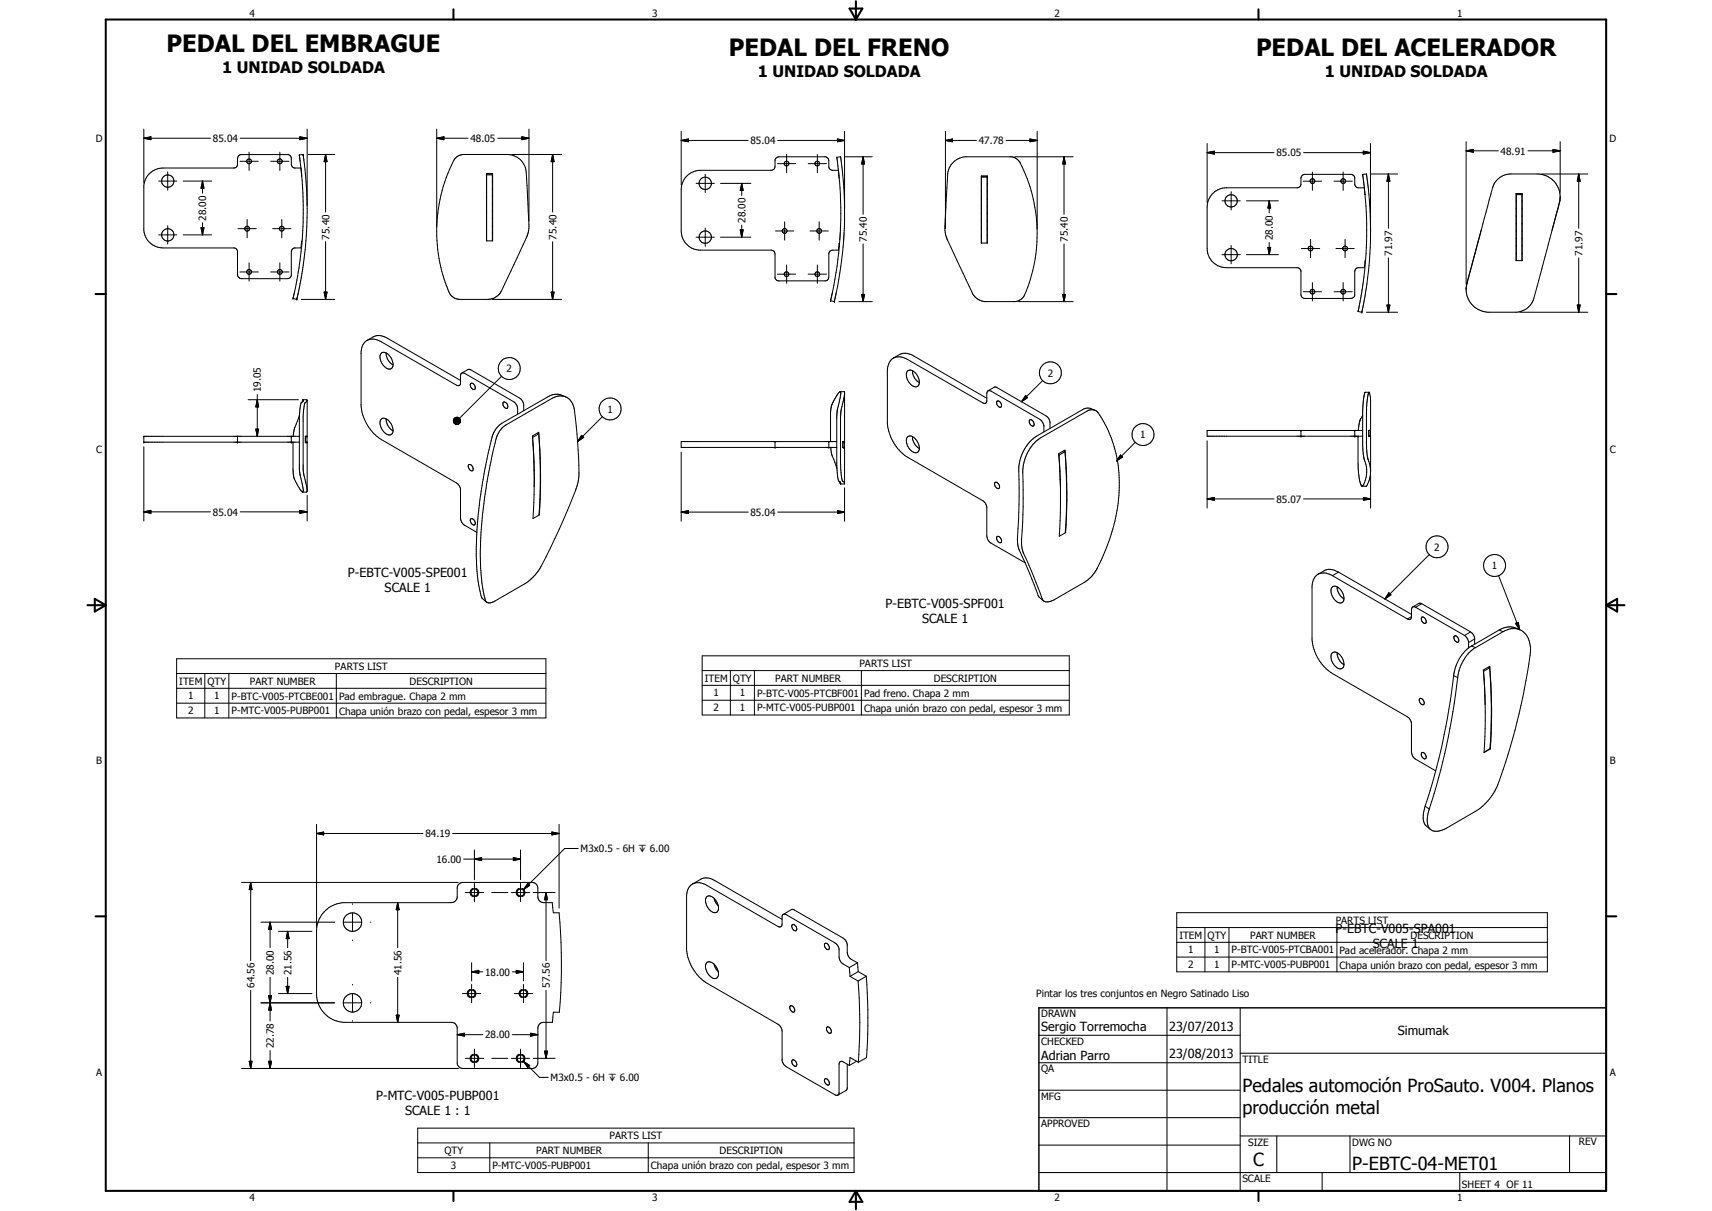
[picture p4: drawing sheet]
<svg xmlns="http://www.w3.org/2000/svg" width="594mm" height="420mm" viewBox="0 0 594 420" stroke-linecap="round" stroke-linejoin="round" font-family="sans-serif">
<g fill="none" stroke="#000" stroke-width=".35">
<path d="M49.9 48l2.5-.5v1zM49.9 44.8v18.6M49.9 48h23.2M58.2 59.6v6.4M83.3 56h6.3M83.3 48h23.3M86.4 52.8v6.3M93.9 56h6.4M97.1 52.8v6.3M103.9 53.8l1.3-.2 .1 .8a139.6 139.6 0 0 1 1.3 19.5 139.4 139.4 0 0 1-1.4 18.1l-2.2 11.9-1.3-.4 .2-1a134.1 134.1 0 0 0 3-19.6 136.4 136.4 0 0 0-.9-27.9zM104 47.5l2.6 .5-2.6 .5zM105.2 53.9v.1"/>
<path d="M106.6 44.8v26.6M106.8 53.6h9.4M113 53.6l.5 2.5h-1zM113 53.6v20M151.5 48l2.5-.5v1zM151.5 44.8v37a46.4 46.4 0 0 0 5 20.7 4.3 4.3 0 0 0 3 1.4h9.7a5.6 5.6 0 0 0 4.9-3.1l9.2-19.9 .3-3.1-1-17.9a6.6 6.6 0 0 0-6.6-6.3h-15.3l-1.4 .4-1.3 .9a51.1 51.1 0 0 0-6.5 23.8M151.5 48h10.9M172.7 48h10.9M177.6 53.6h17.3M181.1 47.5l2.5 .5-2.5 .5zM183.6 44.8v31.9M191.8 53.6l.5 2.5h-1z"/>
<path d="M191.8 53.6v20M236.4 48.7l2.5-.5v1zM236.4 45.6v18.6M236.4 48.7h23.2M269.8 56.8h6.3M269.9 48.7h23.2M273 53.6v6.3M280.5 56.8h6.3M283.6 53.6v6.3M290.4 54.6l1.3-.2 .1 .7a134.2 134.2 0 0 1 1.3 16.7M290.4 54.6v.1M290.6 48.2l2.5 .5-2.5 .5z"/>
<path d="M293.1 45.6v30.7l-.3 5.7a126.2 126.2 0 0 1-2.8 20.4l-.5 2.2-1.3-.2 .6-2.8a144.9 144.9 0 0 0 2.7-18.9l.1-2.8a143.1 143.1 0 0 0-.6-20.3l-.6-5M293.3 54.4h9.4M299.5 54.4l.5 2.5h-1zM299.5 54.4v20M328.1 48.7l2.4-.5v1zM328.1 48.7h10.7M328.1 45.6v33.8M330.9 56.2l1.5-1.1 2.4-.7h16.2l1.2 .3 1.2 1a52.6 52.6 0 0 1 1.6 47.4 3.9 3.9 0 0 1-2.8 1.5h-10.3a5.3 5.3 0 0 1-4.5-3l-8.8-18.6-.6-2.3-.1-2.2 1-18.4 .5-1.8zM349.1 48.7h10.8M352.1 54.4h20.3M357.4 48.2l2.5 .5-2.5 .5zM359.9 45.6v33.8"/>
<path d="M369.2 54.4l.5 2.5h-.9zM369.2 54.4v20M418.9 53l2.5-.5v1zM418.9 49.8v20.4M418.9 53h23.2M452.4 53h23.2M455.4 59.7v6.3M466.1 59.7v6.3M473.1 52.5l2.5 .5-2.5 .5zM475.6 49.8v30.4M508.8 52.3l2.5-.4v.9zM508.8 49.1v49.5"/>
<path d="M508.8 52.3h11.1M530.2 52.3h11.2M538.9 51.9l2.5 .4-2.5 .5zM541.4 49.1v17.6M55 62.8h6.4M58.2 78.3v6.4M63.5 62.8h9.9M69.8 79h1l-.5 2.5zM70.3 62.8l.5 2.5h-1zM70.3 62.8v4.2M70.3 77.3v4.2M82.6 79.3h6.3"/>
<path d="M85.8 76.2v6.3M94.6 79.3h6.4M97.8 76.2v6.3M104.7 60.7l-.3-2.4h-2.3l-.6-.4-.4-.9-.1-2.5-1-.9h-16.5l-.7 .4-.3 .7-.2 2.8-.9 .8h-24.8a6.7 6.7 0 0 0-6.7 6v15.7a6.7 6.7 0 0 0 6.7 6l25 .1 .8 1v8.2a1.46 1.46 0 0 0 1.4 1.4h16l.7-.3 .6-.8 .1-8.8 .9-.8h2.3l.4-2.3M168.8 60.2h2.1v23.4h-2.1zM168.8 60.4h2.1M168.9 60.7h2M170.9 60.4v23.2M241.5 63.6h6.4M244.7 60.5v6.3M244.7 79.1v6.4M250 63.6h10.6"/>
<path d="M256.9 79.8h1l-.5 2.5zM257.4 63.6l.5 2.5h-1zM257.4 63.6v4.2M257.4 78.1v4.2M272.3 77v6.3M284.3 77v6.3M291.2 61.5l-.2-2.4h-2.3l-.9-.6-.2-.5v-2.2a1.37 1.37 0 0 0-1.3-1.4h-16.3l-.7 .4-.4 .7-.2 3-1.1 .6h-25.2a6.8 6.8 0 0 0-6 6.7v14.3a6.7 6.7 0 0 0 6 6.7h25.5l.7 .4 .3 .9v8.3l.6 .8 .5 .3h16.5l.7-.4 .4-1 .1-8.5 .3-.4 .7-.4h2.3l.3-2.3M340.5 61h2.1v23.3h-2.1zM340.5 61.2h2.1M340.6 61.5h2M340.6 61.2v23.1M424 69.7h6.4"/>
<path d="M427.2 66.5v6.4M432.5 69.7h11.1M440.4 69.7l.5 2.5h-.9zM440.4 69.7v4.2M452.2 62.9h6.4M462.9 62.9h6.4M472.9 60.5l1.3-.1 .3 2.2a134.3 134.3 0 0 1-.3 36.6l-1.6 9.1-1.4-.2 .8-3.8a132.6 132.6 0 0 0 1.3-40.1zM473.7 67.5l-.3-2.3h-2.2l-.7-.4-.4-1-.1-2.5-.3-.4-1-.4h-16.2l-.7 .4-.3 .7-.2 2.7-1 .9h-24.7a6.7 6.7 0 0 0-6.7 6.6v14.4a6.6 6.6 0 0 0 6.7 6.7h24.7l.8 .4 .3 .6v8.3l.4 1 .4 .2 16.5 .1 1-.3 .4-.7v-8.3l.2-.7 .9-.6h2.2l.4-2.3M473.7 67.5h.1M474.2 60.5h.1M475.7 60.4h9.3M481.8 60.4l.5 2.5h-1z"/>
<path d="M481.8 60.4v18.8M514 79.9l-5 18.3-.2 2M526.1 67.1h2.1v23.3h-2.1zM526.1 67.3h2.1M526.2 67.5h1.9M535 60.4h16M539.2 77.6l-.6 2.3M541.2 70l-5.6 21.1a100.7 100.7 0 0 1-4.1 14.2 7.1 7.1 0 0 1-5.1 3h-10.1a8 8 0 0 1-7.5-8.1M541.2 70l-1.4 5.2M541.3 69.5a8 8 0 0 0-7.4-9.1h-10.1a6.6 6.6 0 0 0-5.9 4.9l-8.9 33-.2 1.9M541.3 69.5l-.1 .5M541.4 68.5l-.1 1"/>
<path d="M547.8 60.4l.5 2.5h-1zM547.8 60.4v18.8M55 81.5h6.4M63.5 81.5h9.9M83.3 94.4h6.3M86.4 91.2v6.3M93.9 94.4h6.4M97.1 91.2v6.3M113 83.9v20M168.8 83.4h.1M170.9 83.4h.1M191.8 83.9v20"/>
<path d="M241.5 82.3h6.4M250 82.3h10.6M269.1 80.1h6.4M269.8 95.1h6.3M273 91.9v6.4M280.5 95.1h6.3M281.1 80.1h6.3M283.6 91.9v6.4M299.5 84.7v19.9M340.5 84.2h.1M342.6 84.2h.1M369.2 84.7v19.9"/>
<path d="M424 88.3h6.4M427.2 85.2v6.3M432.5 88.3h11.1M440 85.9h.9l-.5 2.4zM440.4 84.2v4.1M451.6 86.2h6.4M454.8 83.1v6.3M455.4 98v6.4M463.6 86.2h6.3M466.1 98v6.4M466.8 83.1v6.3M481.8 89.5v18.8"/>
<path d="M526.1 90.3h.1M528.1 90.3h.1M547.8 89.5v18.8M101.8 103.3l-.1 .1M104.6 103.9h11.6M112.5 101.3h1l-.5 2.6zM127.4 118.1a7.2 7.2 0 0 1 3.7-1.7l1.4 .1 1.5 .6 25.8 14.9M170.8 103.9h24.1M191.3 101.3h1l-.5 2.6zM291.1 104.6h11.6M299 102.2h1l-.5 2.4zM353.5 104.6h18.9"/>
<path d="M368.8 102.2h.9l-.5 2.4zM452.2 101.2h6.4M462.9 101.2h6.4M474.2 108.3h10.8M481.3 105.8h1l-.5 2.5zM527.4 108.3h23.6M547.3 105.8h1l-.5 2.5zM86.1 138.7h17.4M89.3 138.7l.4 2.5h-.9zM89.3 136.9v14.5M105 139.1l-.1 .3M105 139.2l-.1 .1"/>
<path d="M105.1 138.7v.6a2.61 2.61 0 0 0-1 2.4l-.2 2.7v18.3l1.1 6a2.01 2.01 0 0 1 .1 2M105.1 138.7l-.1 .4M105.1 138.7h1.4l.1 .2M106.6 138.9l-.1 .3a2.46 2.46 0 0 0-1.1 2.5l-.2 2.7v18.4l1.4 7.3M106.6 138.9v12.5h-.6v2h.6v16.9l-.2 .4h-1.5a12 12 0 0 1-3.2-7.4v-9.9M132.4 122.5a2.78 2.78 0 0 1 3.5 2 2.72 2.72 0 0 1-.2 3.4 3.1 3.1 0 0 1-3.5-2.5l-.3-1.9zM134 122.5v.3a4.9 4.9 0 0 0 2.4 3.8M160.2 129.5l2.3-1.4 .9 .2 16.9 9.8 .7 .6 .6 1.3 .1 2.5M163.4 133a1.32 1.32 0 0 1 1.3 .7 1.32 1.32 0 0 1-.2 1.5 1.55 1.55 0 0 1-1.1-2.2zM174 130.6l-14.5 14.5M174.7 139.6a1.36 1.36 0 0 1 1.3 .6 1.36 1.36 0 0 1 0 1.4 1.47 1.47 0 0 1-1.3-2zM196.3 137.7l-1.7-.7a5.4 5.4 0 0 0-4.5 .7l-15.9 9.2a8.7 8.7 0 0 0-3.5 5 178.1 178.1 0 0 0-4.9 28.2l-.5 12.9a55 55 0 0 0 1.7 14.1l1.8 1.8"/>
<path d="M196.3 137.7a5.5 5.5 0 0 1 3 4.7 136.4 136.4 0 0 1 1.5 23.8l-.2 .9a184.9 184.9 0 0 1-13.5 30.6l-1.4 1.8-2.6 2.4-11.4 6.6a3.2 3.2 0 0 1-2.5 .6l-.3-.2M196.3 137.7l-.6-.2a5.2 5.2 0 0 0-4.2 .8l-16.2 9.3-1.5 1.4-1.2 2a170.2 170.2 0 0 0-5.7 33.7l-.2 3.8a62.1 62.1 0 0 0 1.8 20l.4 .4M291.6 135.9l.2 .8-1.3 5.6-.1 2.3v16.4l.3 4.7a1.39 1.39 0 0 0 .8 1.5M293.1 136.7l-1.2 5.5-.2 2.4v16.4l.4 4.7a2.03 2.03 0 0 0 1 1.9M310 124.2l2.1-1.2a4.9 4.9 0 0 1 5 .5l25.3 14.7M315 128.7a2.31 2.31 0 0 1 3.1 1.2 3.3 3.3 0 0 1 .4 4.1 3 3 0 0 1-3.7-2.4l-.3-1.6zM316.6 128.6a4.9 4.9 0 0 0 2.4 4.2M342.9 135.6l2.2-1.3 .7 .1 17.2 9.9 1.2 1.5 .2 2.8M346 139.2a1.34 1.34 0 0 1 1.3 .6 1.34 1.34 0 0 1 0 1.5 1.47 1.47 0 0 1-1.3-2.1zM355.9 137.2l.7 .8-2.1 1.4zM361.8 132l-7.3 7.4M473.6 136.3l-.5 2.8-.2 3.4v12.1l.3 4a11.1 11.1 0 0 1-.4 10.1"/>
<path d="M473.6 136.3h.1M475.1 136.1l-.5 1.4-.4 3.9v12.8a23.6 23.6 0 0 0 1.3 8.1 9.7 9.7 0 0 1-1.4 6.4l-1.6-.1-.8-2.5-.4-3.6v-11.2M475.1 136.1h.1M475.1 136.1l-1.5 .2M475.2 136.1l.4 2.8v24.6M49.9 155v25.8M82.4 151.4v2M88.8 148.9h.9l-.4 2.5zM101.1 151.4v2M103.9 151.4h-54v2h54M103.9 144l-1.8 4.8-.3 2.6M106 151.4v2"/>
<path d="M106.5 151.4v2M132.4 145.3a2.78 2.78 0 0 1 3.5 2.1 2.72 2.72 0 0 1-.2 3.4 3.1 3.1 0 0 1-3.5-2.5l-.3-2zM134 145.3v.4a4.9 4.9 0 0 0 2.4 3.8M157.3 145.9l.4 1zM157.3 146.2l.4 .7zM157.4 145.6l.3 1.3zM157.4 146.4l.3 .5zM157.5 145.4l.2 1.5zM157.5 146.7l.2 .2zM157.6 145.2l.3-.3-.2 2zM157.6 145.2l.1 1.7zM157.7 146.9l.5 .3z"/>
<path d="M157.7 146.9l.7 .3zM157.7 146.9l1 .3zM157.7 146.9l1.3 .3zM157.7 146.9l1.5 .2zM157.7 146.9h1.7zM157.7 146.9l1.9-.2-.2 .2zM157.7 146.9l2.1-.4-.2 .2zM157.7 146.9l2.1-.7v.3zM157.7 146.9l2.1-.9v.2zM157.7 146.9l2.1-1.2v.3zM157.7 146.9l2-1.5 .1 .3zM157.7 146.9l1.8-1.7 .2 .2z"/>
<path d="M157.9 144.9l.2-.1-.4 2.1zM158.1 144.8h.3l-.7 2.1zM158.4 144.8l.2-.1-.9 2.2zM158.6 144.7l.3 .1-1.2 2.1zM158.9 144.8l.2 .1-1.4 2zM159.1 144.9l.3 .1-1.7 1.9zM159.4 145l.1 .2-1.8 1.7zM179.6 143.7v-1.9a3.1 3.1 0 0 0-1.4-2.4l-17.2-10h-.7l-.4 .4-.1 3.3a.86 .86 0 0 1-1.4 .5l-26-15a4.3 4.3 0 0 0-6.2 .6l-.6 1.2-.3 1.7v18.8a15.6 15.6 0 0 0 7.1 11.6l26.3 15.2 .8 1.1 .3 .9v10.1l.3 1.3 .9 1 4.5 2.6M184.8 151.8h.1M184.8 151.8l.5 8.6 .1 8.3M186.5 150.3l.4 .2-2.1 1.3M187.1 153a241.8 241.8 0 0 1 0 25.6"/>
<path d="M187.1 153.5l-.2-3.5-2.1 1.3 .4 5.9M187.3 155.9l.1 3M201.8 151l.8 .8-2.2 1.4zM209 144.6l-8.6 8.6M236.4 156.8v24M268.9 153.2v2M287.6 153.2v2M288.2 153.2v-10.1l.3-2.2 1.1-2.5 1.5-2.2 .4-.3h1.4l.2 31.9-1.5 .1M288.2 155.2l.5 2.6 1.7 4.8M290.4 153.2h-54v2h54M292.5 153.2v2M293.1 153.2h-.6v2h.6"/>
<path d="M315 151.5a2.31 2.31 0 0 1 3.1 1.3 3.3 3.3 0 0 1 .4 4 3 3 0 0 1-3.7-2.4l-.3-1.5zM316.6 151.5a4.9 4.9 0 0 0 2.4 4.1M357.2 145.8a1.24 1.24 0 0 1 1.3 .3 1.24 1.24 0 0 1 .4 1.2 .71 .71 0 0 1-.8 .5 .71 .71 0 0 1-.6-.6zM358.6 154l2.2-1.9 16.3-9.4a2.79 2.79 0 0 1 4.1 .7 45.5 45.5 0 0 1 5.8 36.5 63.4 63.4 0 0 1-7.6 19.3l-1.2 1.3-1.6 1.3-11.3 6.5a3.2 3.2 0 0 1-3.1 .2l-.6-.6-3.7-9.8-2.9-6.5-.5-2.6a298.4 298.4 0 0 0 .5-26.6l.4-2.2 .7-2.3zM362.2 149.9v-2.2l-1.1-2-17.7-10.2-.6 .2-.3 .6-.1 2.9a.81 .81 0 0 1-.5 .8 .81 .81 0 0 1-.9-.2l-26-15a4.1 4.1 0 0 0-6.7 1.8l-.4 1.6v18.9a15.7 15.7 0 0 0 7.1 11.6l26.3 15.2 .7 .7 .4 1.3v10.1a3.2 3.2 0 0 0 1.5 2.4l11.8 6.8M369.1 156.4l.5 .3M369.6 156.7l.6 14.3M369.6 156.7l-2.2 1.2a200.3 200.3 0 0 1 .2 28.2l2.2-1.3M379.9 142.4l-2-.8-1.9 .3-16.3 9.4a14.5 14.5 0 0 0-6.2 12.2 230.4 230.4 0 0 1-.4 23.8l.5 3.5 3.7 8.3 2.9 7.4 .4 .7 1.5 1.2M388.8 157.9l.7 .6-2.1 1.4zM393.9 153.5l-6.5 6.4M418.9 153v23.3"/>
<path d="M451.4 149.4v1.9M470.1 149.4v1.9M472.9 149.4h-54v1.9h54M472.9 144.1l-1.1 2.1-.4 3.2M475 149.4h.6M475 149.4v1.9M475.2 149.3v.1M475.2 151.3v.1M475.6 149.3h-.6v2l.6 .1M49.9 177.6l2.5-.5v1zM49.9 177.6h23.2M83.3 177.6h23.3"/>
<path d="M104 177.1l2.6 .5-2.6 .5zM106.6 171.8v9M162.6 161.4a1.22 1.22 0 0 1 1.4 .5 1.22 1.22 0 0 1-.2 1.5 1.58 1.58 0 0 1-1.2-2zM185.3 160.1v11.5l-.4 8.3 2.2-1.3M187.5 161.8v8.5l-.4 8.3M236.4 177.7l2.5-.5v1zM236.4 177.7h23.2M269.9 177.7h23.2M290.6 177.2l2.5 .5-2.5 .5zM291.5 167.2v.6M291.5 167.3h.1M291.5 167.2l.2 .7"/>
<path d="M291.5 167.8h.1M291.6 167.8v.1M293.1 169.2v11.6M345.3 167.4a1.34 1.34 0 0 1 1.3 .6 1.34 1.34 0 0 1-.1 1.5 1.56 1.56 0 0 1-1.2-2.1zM368 169.2l-.6-11.8 2.2-1.2 .6 14.6-.4 14M370.1 176.6l-.3 8.2M370.2 173.7v2.7M418.9 173.1l2.5-.5v1zM418.9 173.1h23.2M452.4 173.1h23.2M473.1 172.6l2.5 .5-2.5 .5zM475.6 165.1v11.2"/>
<path d="M163.4 180a1.33 1.33 0 0 1 1.3 .7 1.33 1.33 0 0 1-.2 1.5 1.55 1.55 0 0 1-1.1-2.2zM346 186.2a1.31 1.31 0 0 1 1.3 .6 1.31 1.31 0 0 1-.1 1.5 1.53 1.53 0 0 1-1.2-2.1zM462.4 199.7a4.4 4.4 0 0 0-6.2 .6l-.4 .8-.5 2.1v18.8a15.7 15.7 0 0 0 7.1 11.7l26 15a3.3 3.3 0 0 1 1.4 2.2v10a3.2 3.2 0 0 0 1.4 2.5l7 4.1M462.4 199.7l26 15.1M464.5 198.5a5.1 5.1 0 0 0-5-.5l-2.1 1.3M464.5 198.5l-2.1 1.2M464.5 198.5l25.3 14.6M496 192.4l-15.4 15.4M520 199.7l7.3 18.7M462.4 203.6a2.31 2.31 0 0 1 3 1.3 3.6 3.6 0 0 1 .5 4.1 2.26 2.26 0 0 1-3.1-1.3 3.5 3.5 0 0 1-.4-4.1zM464 203.6a5.1 5.1 0 0 0 2.4 4.2M482 205.7l.7 .7-2.1 1.4z"/>
<path d="M489.8 214l-1.4 .8M491.2 210.7a.88 .88 0 0 0-1-.1 .88 .88 0 0 0-.4 .9l-.2 3.2-.5 .3-.7-.2M491.2 210.7l17 9.8M493.3 209.5l17 9.7M493.3 209.5l-1-.2-2.1 1.3M493.3 209.5l-2.1 1.2M493.3 214.2a1.32 1.32 0 0 1 1.3 .6 1.32 1.32 0 0 1-.1 1.5 1.52 1.52 0 0 1-1.2-2.1zM510.3 219.2l.7 .7a4.6 4.6 0 0 1 .7 3.6M510.3 219.2l-2.1 1.3M520.2 218.6l1.4 .6M520.2 218.6l-9.6 5.6M521.6 219.2l-9.6 5.5"/>
<path d="M525.9 216.3l1-.4 .4 2.5zM527.3 218.4a6.3 6.3 0 0 0-5.7 .8M527.3 218.4a7.8 7.8 0 0 1 3.6 9.1 199.9 199.9 0 0 1-12.2 46.9 19.4 19.4 0 0 1-6.8 7.2l-9.6 5.5a5.7 5.7 0 0 1-5.9 .7M527.4 218.5a6.5 6.5 0 0 0-5.7-.6l-1.5 .7M61.3 228.6h128.1v20.5h-128.1zM61.3 233.7h128.1M61.3 238.8h128.1M71.1 233.7v15.4M79.4 233.7v15.4M116.7 233.7v15.4M243.7 227.5h127.3v20.6h-127.3zM243.7 232.7h127.3"/>
<path d="M243.7 237.8h127.3M253.4 232.7v15.4M261.8 232.7v15.4M298.9 232.7v15.4M462.4 226.5a2.31 2.31 0 0 1 3 1.3 3.5 3.5 0 0 1 .5 4 2.26 2.26 0 0 1-3.1-1.3 3.5 3.5 0 0 1-.4-4zM464 226.5a4.9 4.9 0 0 0 2.4 4.1M504.4 234.4l1.4 .7M504.4 234.4a221.2 221.2 0 0 1-9.9 45.3M504.6 220.9l.1-.2a1.36 1.36 0 0 1 1.3 2.1 1.44 1.44 0 0 1-1.4-1.9zM505.8 235.1a227.9 227.9 0 0 1-9.8 45.6M508.2 220.5l.9 .9 .4 .9 .1 2.5M510.6 224.2l1.4 .5"/>
<path d="M510.6 224.2a14.1 14.1 0 0 0-6.2 10.2M511.7 221.7l-2.1 1.2M512 224.7a14.4 14.4 0 0 0-6.2 10.4M516.5 231.4l.4 .3M516.9 231.7l.6 11.3M516.9 231.7l-2.1 1.2 .6 11.6M517.1 234.6l.5 11.2-.5 14M517.1 234.1l-.1-2.9-2.3 1.3 .6 8.8M61.3 244h128.1M243.7 243h127.3M492.6 242.4a1.38 1.38 0 0 1 1.3 .6 1.38 1.38 0 0 1 .1 1.5 1.5 1.5 0 0 1-1.4-2.1zM515.4 244.2v8.6l-.4 8.3 2.1-1.3"/>
<path d="M517 259.8h.1M517 259.8l-2 1.2M517.5 243.2l-.1 8.4-.4 8.2M493.3 261.2a1.32 1.32 0 0 1 1.3 .6 1.32 1.32 0 0 1-.1 1.5 1.5 1.5 0 0 1-1.2-2.1zM494.5 279.7l1.5 1M494.5 279.7a7.6 7.6 0 0 0 .3 6.8l1.6 1.3M109.8 289.2l2.5-.5v1zM109.8 286v35.6M109.8 289.2h37M157 289.2h37M160.9 298.1h19.7M164.6 298.1l2.5-.5v1z"/>
<path d="M164.6 294.9v10.3M178.1 297.6l2.5 .5-2.5 .5zM180.6 294.9v10.3M191.5 288.7l2.5 .5-2.5 .5zM194 286v29.1M200.7 294.4h-4.7l-14.3 14.2M496 280.7l-.6 2.3a5.4 5.4 0 0 0 1 4.8M83.8 306.2h75.2M87 306.2l.5 2.5h-1zM87 306.2v27.1M90.5 320h25.7M93.7 320l.5 2.5h-1z"/>
<path d="M93.7 320v8.8M112.5 316.4a10 10 0 0 1 6.6-3.2h37.5a2.09 2.09 0 0 0 2.1-2.1v-3.3a2.07 2.07 0 0 1 1.9-1.6h24.1a2 2 0 0 1 1.9 1.9v3a2 2 0 0 0 2 2.1h3l.4 3.5h2a195.6 195.6 0 0 1 .1 34.5h-2.1l-.3 3.5h-3.1a2 2 0 0 0-2 2v12a2 2 0 0 1-1.9 2h-24.1a2.07 2.07 0 0 1-1.9-1.6v-12.4a2.09 2.09 0 0 0-2.1-2h-37.5a10.1 10.1 0 0 1-9.3-9.2v-23.1a10.2 10.2 0 0 1 2.7-6zM119.2 320h6.3M122.3 313.6v.2M122.3 316.8v6.3M128.5 320h.2M138 313.2l.5 2.4h-1zM138 313.2v15.6M161.5 309.7h6.3M164.2 308.2a1.48 1.48 0 0 0-1.1 1.4 1.48 1.48 0 0 0 1.1 1.5M164.6 306.5v6.3M165.1 308.2a1.48 1.48 0 0 1 1.1 1.4 1.48 1.48 0 0 1-1.1 1.5"/>
<path d="M170.6 309.7h5.6M177.5 309.7h6.3M180.2 308.2a1.48 1.48 0 0 0-1.1 1.4 1.48 1.48 0 0 0 1.1 1.5M180.6 306.5v6.3M181.1 308.2l.6 .4M181.7 308.6a1.5 1.5 0 0 1-.6 2.5M183.1 306.5l.7 .7-2.1 1.4zM185 309.7h7.7M189.5 309.7l.5 2.5h-1zM189.5 309.7v23.6M240.3 306.7l2.9-1.6a4.8 4.8 0 0 1 4.9 .5l23.3 13.4M245.3 311.1a3 3 0 0 1 3.7 2.4 1.96 1.96 0 0 1-.9 3.2 4.2 4.2 0 0 1-3-5.4z"/>
<path d="M247.7 311.7l.8 1.7 .8 .8M271.8 317.2l3-1.7 .6 .1 17.2 9.9 .7 .6 .6 1.2 .1 3.1a3.2 3.2 0 0 0 1.4 2.5l2.2 1.2M408.3 316.7h128.6v20.5h-128.6zM93.7 339.1v15.1M96.6 323.1h11.6M99.8 323.1l.5 2.6h-1zM99.8 323.1v5.7M99.8 339.1v5.6M122.3 326.1v.2M138 339.1v15.6M163.7 337.2l2.5-.5v1zM163.7 337.2h3.8"/>
<path d="M163.7 334v6.3M177.8 337.2h3.8M179.1 336.7l2.5 .5-2.5 .5zM181.6 334v6.3M245.3 333.9a3 3 0 0 1 3.7 2.4 2.04 2.04 0 0 1-.6 3.2 4 4 0 0 1-3.3-5.4zM247.7 334.5l.8 1.7 .8 .9M274.9 320.8a1.3 1.3 0 0 1 1.4 .7 1.3 1.3 0 0 1-.2 1.5 1.52 1.52 0 0 1-1.2-2.2zM286.3 327.4a1.31 1.31 0 0 1 1.3 .6 1.31 1.31 0 0 1-.2 1.5 1.53 1.53 0 0 1-1.1-2.1zM294.7 335.7l-2.1-1.2a3 3 0 0 1-1.4-2.5l-.1-3-1.1-1.7-17.2-10a.84 .84 0 0 0-.9-.1 .84 .84 0 0 0-.5 .7v2.7a.88 .88 0 0 1-.4 .9 .88 .88 0 0 1-1-.1l-24.7-14.2a4.2 4.2 0 0 0-6.6 1.4l-.5 2.1v18.8a15.6 15.6 0 0 0 7.1 11.6l24.7 14.2a3.2 3.2 0 0 1 1.4 2.5v10.1a3.1 3.1 0 0 0 1.4 2.2l17 9.8a.86 .86 0 0 0 1.4-.6v-10.1a.88 .88 0 0 1 .4-.9 .88 .88 0 0 1 1 .1l2.1 1.3M294.7 335.7l.3 3.1M295 338.8l2.8 1.6M297.6 334.1l.2 3"/>
<path d="M297.6 334.1l-2.9 1.6M297.8 337.1l2.8 1.6M297.8 337.1l-2.8 1.7M300.6 338.7l.6 11.6-.1 8.4-.4 8.2-2.8 1.7M300.6 338.7l-2.8 1.7M408.3 321.8h128.6M408.3 326.9h128.6M408.3 332.1h128.6M418.1 321.8v15.4M426.5 321.8v15.4M463.9 321.8v15.4M87 343.6v27.1"/>
<path d="M90.5 347.9h25.7M93.2 345.4h1l-.5 2.5zM93.2 345.4l1 5h-1l1-5zM93.7 347.9l.5 2.5h-1zM96.6 344.7h11.6M99.3 342.2h1l-.5 2.5zM119.2 347.9h6.3M122.3 341.5v.3M122.3 344.8v6.3M122.3 354.1v.2M128.5 347.9h.2M137.5 352.2h1l-.5 2.5z"/>
<path d="M158.7 359l2.5-.5v1zM158.7 359h8.8M160.5 344.7h6.3M163.2 343.3a1.48 1.48 0 0 0-1.1 1.4 1.48 1.48 0 0 0 1.1 1.4M163.7 341.5v6.4M164.1 343.3a1.5 1.5 0 0 1 1 1.4 1.5 1.5 0 0 1-1 1.4M177.8 359h8.8M178.5 344.7h6.3M181.1 346.1h.1M181.2 343.3a1.5 1.5 0 0 0-1.1 1.4 1.5 1.5 0 0 0 1 1.4M181.6 341.5v6.4M182.1 343.3a1.49 1.49 0 0 1 1.1 1.4 1.49 1.49 0 0 1-1.1 1.4"/>
<path d="M184.1 358.5l2.5 .5-2.5 .5zM189.5 343.6v23.6M274.2 349a1.31 1.31 0 0 1 1.3 .7 1.31 1.31 0 0 1-.1 1.5 1.53 1.53 0 0 1-1.2-2.2zM286.8 356.5a1.1 1.1 0 0 1 1.7 1 .67 .67 0 0 1-.4 1 .67 .67 0 0 1-.9-.4l-.4-.7zM297.8 340.4a181 181 0 0 1 .1 28.2M360.5 359.2h69.9M405 349.7v63.5M430.4 349.7v63.5M83.8 370.7h75.2M86.5 368.2h1l-.5 2.5zM93.2 368.2h1l-.5 2.5zM93.7 364.5v6.2"/>
<path d="M161.5 367.2h6.3M164.2 365.8a1.48 1.48 0 0 0-1.1 1.4 1.48 1.48 0 0 0 1.1 1.4M164.6 364v6.4M165.1 365.8a1.48 1.48 0 0 1 1.1 1.4 1.48 1.48 0 0 1-1.1 1.4M170.6 367.2h5.6M177.5 367.2h6.3M180.2 365.8a1.48 1.48 0 0 0-1.1 1.4 1.48 1.48 0 0 0 1.1 1.4M180.6 364v6.4M181.1 365.8a1.52 1.52 0 0 1 .6 2.5M181.7 368.3l2.1 1.4-.7 .7zM181.7 368.3l-.6 .3M181.7 368.3l5.5 5.5h3"/>
<path d="M185 367.2h7.7M189 364.7h1l-.5 2.5zM274.9 367.8a1.3 1.3 0 0 1 1.4 .7 1.3 1.3 0 0 1-.2 1.5 1.52 1.52 0 0 1-1.2-2.2zM286.3 374.4a1.31 1.31 0 0 1 1.3 .6 1.31 1.31 0 0 1-.2 1.5 1.53 1.53 0 0 1-1.1-2.1zM294 369.2v8.7l-.4 .4-2.8 1.6M297.2 368.2l-2.5 1.5M297.9 368.6l-2.9-1.7-.3 2.8M360.5 368.7h69.9M360.5 378.2h69.9M430.4 365.4h127M144.9 391.4h151.5v15.4h-151.5zM144.9 396.5h151.5"/>
<path d="M170 396.5v10.3M225 396.5v10.3M360.5 387.8h69.9M360.5 397.3h69.9M430.4 394.1h127M443.1 394.1v12.7M468.5 394.1v12.7M544.7 394.1v12.7M144.9 401.7h151.5M360.5 406.8h196.9M458.8 406.8v6.4M506.6 406.8v6.4"/>
<circle cx="86.4" cy="56" r=".83"/>
<circle cx="97.1" cy="56" r=".83"/>
<circle cx="272.9" cy="56.7" r=".81"/>
<circle cx="283.6" cy="56.7" r=".81"/>
<circle cx="58.2" cy="62.8" r="2.15"/>
<circle cx="85.8" cy="79.3" r=".83"/>
<circle cx="97.8" cy="79.4" r=".82"/>
<circle cx="244.7" cy="63.6" r="2.14"/>
<circle cx="427.2" cy="69.7" r="2.13"/>
<circle cx="455.4" cy="62.8" r=".82"/>
<circle cx="466.1" cy="62.8" r=".82"/>
<circle cx="58.2" cy="81.5" r="2.13"/>
<circle cx="86.4" cy="94.3" r=".82"/>
<circle cx="97.1" cy="94.3" r=".82"/>
<circle cx="244.7" cy="82.3" r="2.14"/>
<circle cx="272.3" cy="80.1" r=".83"/>
<circle cx="272.9" cy="95.1" r=".82"/>
<circle cx="283.6" cy="95.1" r=".81"/>
<circle cx="284.3" cy="80.1" r=".83"/>
<circle cx="427.2" cy="88.4" r="2.15"/>
<circle cx="454.8" cy="86.2" r=".82"/>
<circle cx="466.7" cy="86.2" r=".83"/>
<circle cx="455.4" cy="101.2" r=".81"/>
<circle cx="466.1" cy="101.2" r=".81"/>
<circle cx="176.7" cy="127.9" r="3.8"/>
<circle cx="364.5" cy="129.4" r="3.8"/>
<circle cx="211.7" cy="141.9" r="3.8"/>
<circle cx="396.6" cy="150.8" r="3.8"/>
<circle cx="498.6" cy="189.7" r="3.8"/>
<circle cx="518.6" cy="196.2" r="3.8"/>
<circle cx="122.3" cy="319.9" r="3.2"/>
<circle cx="164.7" cy="309.7" r="1.22"/>
<circle cx="180.6" cy="309.7" r="1.23"/>
<circle cx="122.3" cy="347.9" r="3.2"/>
<circle cx="163.7" cy="344.7" r="1.23"/>
<circle cx="181.6" cy="344.7" r="1.24"/>
<circle cx="164.6" cy="367.2" r="1.23"/>
<circle cx="180.6" cy="367.2" r="1.23"/>
</g>
<g fill="#000">
<circle cx="103.9" cy="53.8" r=".18"/>
<circle cx="105.2" cy="53.6" r=".18"/>
<circle cx="291.7" cy="54.4" r=".18"/>
<circle cx="104.7" cy="60.7" r=".18"/>
<circle cx="291.2" cy="61.5" r=".18"/>
<circle cx="474.2" cy="60.4" r=".18"/>
<circle cx="101.7" cy="103.5" r=".18"/>
<circle cx="103" cy="103.8" r=".18"/>
<circle cx="288.2" cy="104.3" r=".18"/>
<circle cx="289.5" cy="104.6" r=".18"/>
<circle cx="472.6" cy="108.3" r=".18"/>
<circle cx="105.1" cy="138.7" r=".18"/>
<circle cx="106.5" cy="138.7" r=".18"/>
<circle cx="475.1" cy="136.1" r=".18"/>
<circle cx="49.9" cy="151.4" r=".18"/>
<circle cx="49.9" cy="153.4" r=".18"/>
<circle cx="82.4" cy="153.4" r=".18"/>
<circle cx="82.4" cy="151.4" r=".18"/>
<circle cx="101.1" cy="153.4" r=".18"/>
<circle cx="101.1" cy="151.4" r=".18"/>
<circle cx="106.2" cy="153.4" r=".18"/>
<circle cx="106.2" cy="151.4" r=".18"/>
<circle cx="106.5" cy="153.4" r=".18"/>
<circle cx="106.5" cy="151.4" r=".18"/>
<circle cx="268.9" cy="155.2" r=".18"/>
<circle cx="268.9" cy="153.2" r=".18"/>
<circle cx="287.6" cy="155.2" r=".18"/>
<circle cx="287.6" cy="153.2" r=".18"/>
<circle cx="292.7" cy="153.2" r=".18"/>
<circle cx="292.7" cy="155.2" r=".18"/>
<circle cx="293.1" cy="153.2" r=".18"/>
<circle cx="293.1" cy="155.2" r=".18"/>
<circle cx="367.4" cy="157.9" r=".18"/>
<circle cx="451.4" cy="151.3" r=".18"/>
<circle cx="451.4" cy="149.4" r=".18"/>
<circle cx="470.1" cy="149.4" r=".18"/>
<circle cx="470.1" cy="151.3" r=".18"/>
<circle cx="514.8" cy="232.9" r=".18"/>
</g>
<g fill="none" stroke="#000" stroke-width=".71">
<path d="M36.7 6.8h520.7v406.4h-520.7zM157.3 3.2v3.6M294.8 3h4.4l-2.2 3.8zM297 .4v6.4M436.7 3.2v3.6M33.1 102h3.6M557.4 102h3.5M30.3 210h6.4M32.9 207.8l3.8 2.2-3.8 2.2zM557.4 210h6.3M557.4 210l3.8-2.2v4.4zM33.1 317.9h3.6"/>
<path d="M557.4 317.9h3.5M157.3 413.2v3.5M297 413.2v6.3M297 413.2l2.2 3.8h-4.4zM436.7 413.2v3.5"/>
</g>
<path d="M360.5 349.7h196.9v63.5h-196.9z" fill="none" stroke="#000" stroke-width=".51"/>
<g fill="#000">
<path d="M49.9 48l2.5-.5v1zM104 47.5l2.6 .5-2.6 .5zM113 53.6l.5 2.5h-1zM151.5 48l2.5-.5v1zM181.1 47.5l2.5 .5-2.5 .5zM191.8 53.6l.5 2.5h-1zM236.4 48.7l2.5-.5v1zM290.6 48.2l2.5 .5-2.5 .5zM299.5 54.4l.5 2.5h-1zM328.1 48.7l2.4-.5v1zM357.4 48.2l2.5 .5-2.5 .5zM369.2 54.4l.5 2.5h-.9z"/>
<path d="M418.9 53l2.5-.5v1zM473.1 52.5l2.5 .5-2.5 .5zM508.8 52.3l2.5-.4v.9zM538.9 51.9l2.5 .4-2.5 .5zM69.8 79h1l-.5 2.5zM70.3 62.8l.5 2.5h-1zM256.9 79.8h1l-.5 2.5zM257.4 63.6l.5 2.5h-1zM440.4 69.7l.5 2.5h-.9zM481.8 60.4l.5 2.5h-1zM547.8 60.4l.5 2.5h-1zM440 85.9h.9l-.5 2.4z"/>
<path d="M112.5 101.3h1l-.5 2.6zM191.3 101.3h1l-.5 2.6zM299 102.2h1l-.5 2.4zM368.8 102.2h.9l-.5 2.4zM481.3 105.8h1l-.5 2.5zM547.3 105.8h1l-.5 2.5zM355.9 137.2l.7 .8-2.1 1.4zM88.8 148.9h.9l-.4 2.5zM89.3 138.7l.4 2.5h-.9zM157.7 146.9l.5 .3zM157.7 146.9l.7 .3zM157.7 146.9l1 .3z"/>
<path d="M157.7 146.9l1.3 .3zM157.7 146.9l1.5 .2zM157.7 146.9h1.7zM157.7 146.9l1.9-.2-.2 .2zM157.7 146.9l2.1-.7v.3zM157.7 146.9l2.1-.9v.2zM157.7 146.9l2.1-1.2v.3zM157.7 146.9l2-1.5 .1 .3zM157.7 146.9l1.8-1.7 .2 .2zM159.4 145l.1 .2-1.8 1.7zM159.1 144.9l.3 .1-1.7 1.9zM158.9 144.8l.2 .1-1.4 2z"/>
<path d="M158.6 144.7l.3 .1-1.2 2.1zM158.4 144.8l.2-.1-.9 2.2zM158.1 144.8h.3l-.7 2.1zM157.6 145.2l.3-.3-.2 2zM157.6 145.2l.1 1.7zM157.5 145.4l.2 1.5zM157.4 145.6l.3 1.3zM157.3 145.9l.4 1zM157.3 146.2l.4 .7zM157.4 146.4l.3 .5zM157.5 146.7l.2 .2zM201.8 151l.8 .8-2.2 1.4z"/>
<path d="M388.8 157.9l.7 .6-2.1 1.4zM49.9 177.6l2.5-.5v1zM104 177.1l2.6 .5-2.6 .5zM236.4 177.7l2.5-.5v1zM290.6 177.2l2.5 .5-2.5 .5zM418.9 173.1l2.5-.5v1zM473.1 172.6l2.5 .5-2.5 .5zM482 205.7l.7 .7-2.1 1.4zM525.9 216.3l1-.4 .4 2.5zM109.8 289.2l2.5-.5v1zM164.6 298.1l2.5-.5v1zM178.1 297.6l2.5 .5-2.5 .5z"/>
<path d="M191.5 288.7l2.5 .5-2.5 .5zM87 306.2l.5 2.5h-1zM138 313.2l.5 2.4h-1zM183.1 306.5l.7 .7-2.1 1.4zM189.5 309.7l.5 2.5h-1zM93.7 320l.5 2.5h-1zM99.8 323.1l.5 2.6h-1zM163.7 337.2l2.5-.5v1zM179.1 336.7l2.5 .5-2.5 .5zM93.2 345.4h1l-.5 2.5zM93.7 347.9l.5 2.5h-1zM99.3 342.2h1l-.5 2.5z"/>
<path d="M137.5 352.2h1l-.5 2.5zM158.7 359l2.5-.5v1zM184.1 358.5l2.5 .5-2.5 .5zM86.5 368.2h1l-.5 2.5zM93.2 368.2h1l-.5 2.5zM181.7 368.3l2.1 1.4-.7 .7zM189 364.7h1l-.5 2.5z"/>
</g>
<path d="M157.7 146.7h2.1M157.9 144.8v2.1" fill="none" stroke="#000" stroke-width=".38"/>
<g font-size="8.2">
<text x="57.8" y="18.1">PEDAL DEL EMBRAGUE</text>
<text x="252.9" y="19.4">PEDAL DEL FRENO</text>
<text x="435.9" y="19.4">PEDAL DEL ACELERADOR</text>
</g>
<g font-size="6.3">
<text x="431.1" y="379">Pedales automoción ProSauto. V004. Planos</text>
<text x="431.1" y="386.5">producción metal</text>
<text x="434.8" y="404.7">C</text>
<text x="469.2" y="406">P-EBTC-04-MET01</text>
</g>
<g font-size="5.5">
<text x="77" y="25.5">1 UNIDAD SOLDADA</text>
<text x="263" y="26.7">1 UNIDAD SOLDADA</text>
<text x="459.7" y="26.7">1 UNIDAD SOLDADA</text>
</g>
<g font-size="4.4">
<text x="120.7" y="200.2">P-EBTC-V005-SPE001</text>
<text x="133.5" y="205.5">SCALE 1</text>
<text x="307.3" y="210.8">P-EBTC-V005-SPF001</text>
<text x="319.9" y="216.1">SCALE 1</text>
<text x="463.5" y="323.7">P-EBTC-V005-SPA001</text>
<text x="476.3" y="328.9">SCALE 1</text>
<text x="361.3" y="357.5">Sergio Torremocha</text>
<text x="405.7" y="357.7">23/07/2013</text>
<text x="485" y="359.2">Simumak</text>
<text x="361.3" y="367.9">Adrian Parro</text>
<text x="405.7" y="367.2">23/08/2013</text>
<text x="130.5" y="381.7">P-MTC-V005-PUBP001</text>
<text x="140.6" y="387">SCALE 1 : 1</text>
</g>
<g font-size="3.5">
<text x="86.6" y="5.8">4</text>
<text x="226.3" y="5.8">3</text>
<text x="365.9" y="5.8">2</text>
<text x="505.6" y="5.8">1</text>
<text x="33.3" y="49.4">D</text>
<text x="73.9" y="49.2">85.04</text>
<text x="163.2" y="49.2">48.05</text>
<text x="260.4" y="50">85.04</text>
<text x="339.6" y="50">47.78</text>
<text x="520.7" y="53.6">48.91</text>
<text x="558.5" y="49.4">D</text>
<text x="442.9" y="54.2">85.05</text>
<text x="71.6" y="76.5" transform="rotate(-90 71.6 76.5)">28.00</text>
<text x="258.7" y="77.3" transform="rotate(-90 258.7 77.3)">28.00</text>
<text x="114.3" y="83.1" transform="rotate(-90 114.3 83.1)">75.40</text>
<text x="193.1" y="83.1" transform="rotate(-90 193.1 83.1)">75.40</text>
<text x="300.8" y="83.9" transform="rotate(-90 300.8 83.9)">75.40</text>
<text x="370.5" y="83.9" transform="rotate(-90 370.5 83.9)">75.40</text>
<text x="441.7" y="83.4" transform="rotate(-90 441.7 83.4)">28.00</text>
<text x="483.1" y="88.7" transform="rotate(-90 483.1 88.7)">71.97</text>
<text x="549.1" y="88.7" transform="rotate(-90 549.1 88.7)">71.97</text>
<text x="175.8" y="129.2">2</text>
<text x="363.6" y="130.7">2</text>
<text x="90.5" y="136.1" transform="rotate(-90 90.5 136.1)">19.05</text>
<text x="210.8" y="143.2">1</text>
<text x="395.7" y="152.1">1</text>
<text x="33.4" y="157.3">C</text>
<text x="558.6" y="157.3">C</text>
<text x="73.9" y="178.9">85.04</text>
<text x="260.4" y="178.9">85.04</text>
<text x="442.9" y="174.4">85.07</text>
<text x="497.7" y="191.1">2</text>
<text x="517.7" y="197.5">1</text>
<text x="116.2" y="232.5">PARTS LIST</text>
<text x="298.2" y="231.4">PARTS LIST</text>
<text x="62.2" y="237.5">ITEM</text>
<text x="72" y="237.6">QTY</text>
<text x="86.7" y="237.5">PART NUMBER</text>
<text x="142.1" y="237.6">DESCRIPTION</text>
<text x="244.6" y="236.5">ITEM</text>
<text x="254.3" y="236.6">QTY</text>
<text x="269" y="236.5">PART NUMBER</text>
<text x="324.1" y="236.6">DESCRIPTION</text>
<text x="65.3" y="242.7">1</text>
<text x="74.3" y="242.7">1</text>
<text x="80.3" y="242.7">P-BTC-V005-PTCBE001</text>
<text x="117.6" y="242.7">Pad embrague. Chapa 2 mm</text>
<text x="247.6" y="241.6">1</text>
<text x="256.7" y="241.6">1</text>
<text x="262.7" y="241.7">P-BTC-V005-PTCBF001</text>
<text x="299.8" y="241.7">Pad freno. Chapa 2 mm</text>
<text x="65.3" y="247.8">2</text>
<text x="74.3" y="247.8">1</text>
<text x="80.3" y="247.8">P-MTC-V005-PUBP001</text>
<text x="117.6" y="247.9">Chapa unión brazo con pedal, espesor 3 mm</text>
<text x="247.6" y="246.8">2</text>
<text x="256.7" y="246.8">1</text>
<text x="262.7" y="246.8">P-MTC-V005-PUBP001</text>
<text x="299.8" y="246.9">Chapa unión brazo con pedal, espesor 3 mm</text>
<text x="33.4" y="265.2">B</text>
<text x="558.6" y="265.2">B</text>
<text x="147.6" y="290.4">84.19</text>
<text x="151.4" y="299.3">16.00</text>
<text x="201.5" y="295.7">M3x0.5 - 6H x 6.00</text>
<text x="463.5" y="320.5">PARTS LIST</text>
<text x="409.3" y="325.6">ITEM</text>
<text x="419" y="325.7">QTY</text>
<text x="433.8" y="325.6">PART NUMBER</text>
<text x="489.5" y="325.7">DESCRIPTION</text>
<text x="412.3" y="330.8">1</text>
<text x="412.3" y="336">2</text>
<text x="421.3" y="330.8">1</text>
<text x="421.3" y="335.9">1</text>
<text x="427.3" y="330.8">P-BTC-V005-PTCBA001</text>
<text x="427.3" y="336">P-MTC-V005-PUBP001</text>
<text x="464.8" y="330.8">Pad acelerador. Chapa 2 mm</text>
<text x="95" y="338.3" transform="rotate(-90 95 338.3)">28.00</text>
<text x="101.1" y="338.3" transform="rotate(-90 101.1 338.3)">21.56</text>
<text x="139.3" y="338.3" transform="rotate(-90 139.3 338.3)">41.56</text>
<text x="168.3" y="338.5">18.00</text>
<text x="464.8" y="336.1">Chapa unión brazo con pedal, espesor 3 mm</text>
<text x="88.3" y="342.8" transform="rotate(-90 88.3 342.8)">64.56</text>
<text x="190.8" y="342.8" transform="rotate(-90 190.8 342.8)">57.56</text>
<text x="359.6" y="345.8">Pintar los tres conjuntos en Negro Satinado Liso</text>
<text x="361.3" y="353">DRAWN</text>
<text x="95" y="363.7" transform="rotate(-90 95 363.7)">22.78</text>
<text x="168.3" y="360.3">28.00</text>
<text x="361.3" y="362.5">CHECKED</text>
<text x="431.1" y="368.7">TITLE</text>
<text x="33.4" y="373.2">A</text>
<text x="191.1" y="375.1">M3x0.5 - 6H x 6.00</text>
<text x="361.3" y="372.1">QA</text>
<text x="558.6" y="373.2">A</text>
<text x="361.3" y="381.6">MFG</text>
<text x="211.5" y="395.3">PARTS LIST</text>
<text x="361.3" y="391.1">APPROVED</text>
<text x="154.2" y="400.4">QTY</text>
<text x="186" y="400.4">PART NUMBER</text>
<text x="249.7" y="400.4">DESCRIPTION</text>
<text x="433.1" y="397.5">SIZE</text>
<text x="469.2" y="397.5">DWG NO</text>
<text x="547.9" y="397.4">REV</text>
<text x="156.5" y="405.6">3</text>
<text x="170.9" y="405.6">P-MTC-V005-PUBP001</text>
<text x="225.8" y="405.7">Chapa unión brazo con pedal, espesor 3 mm</text>
<text x="431.1" y="410.2">SCALE</text>
<text x="507.3" y="412.3">SHEET 4 OF 11</text>
<text x="86.6" y="416.7">4</text>
<text x="226.3" y="416.7">3</text>
<text x="365.9" y="416.7">2</text>
<text x="505.6" y="416.7">1</text>
</g>
</svg>
